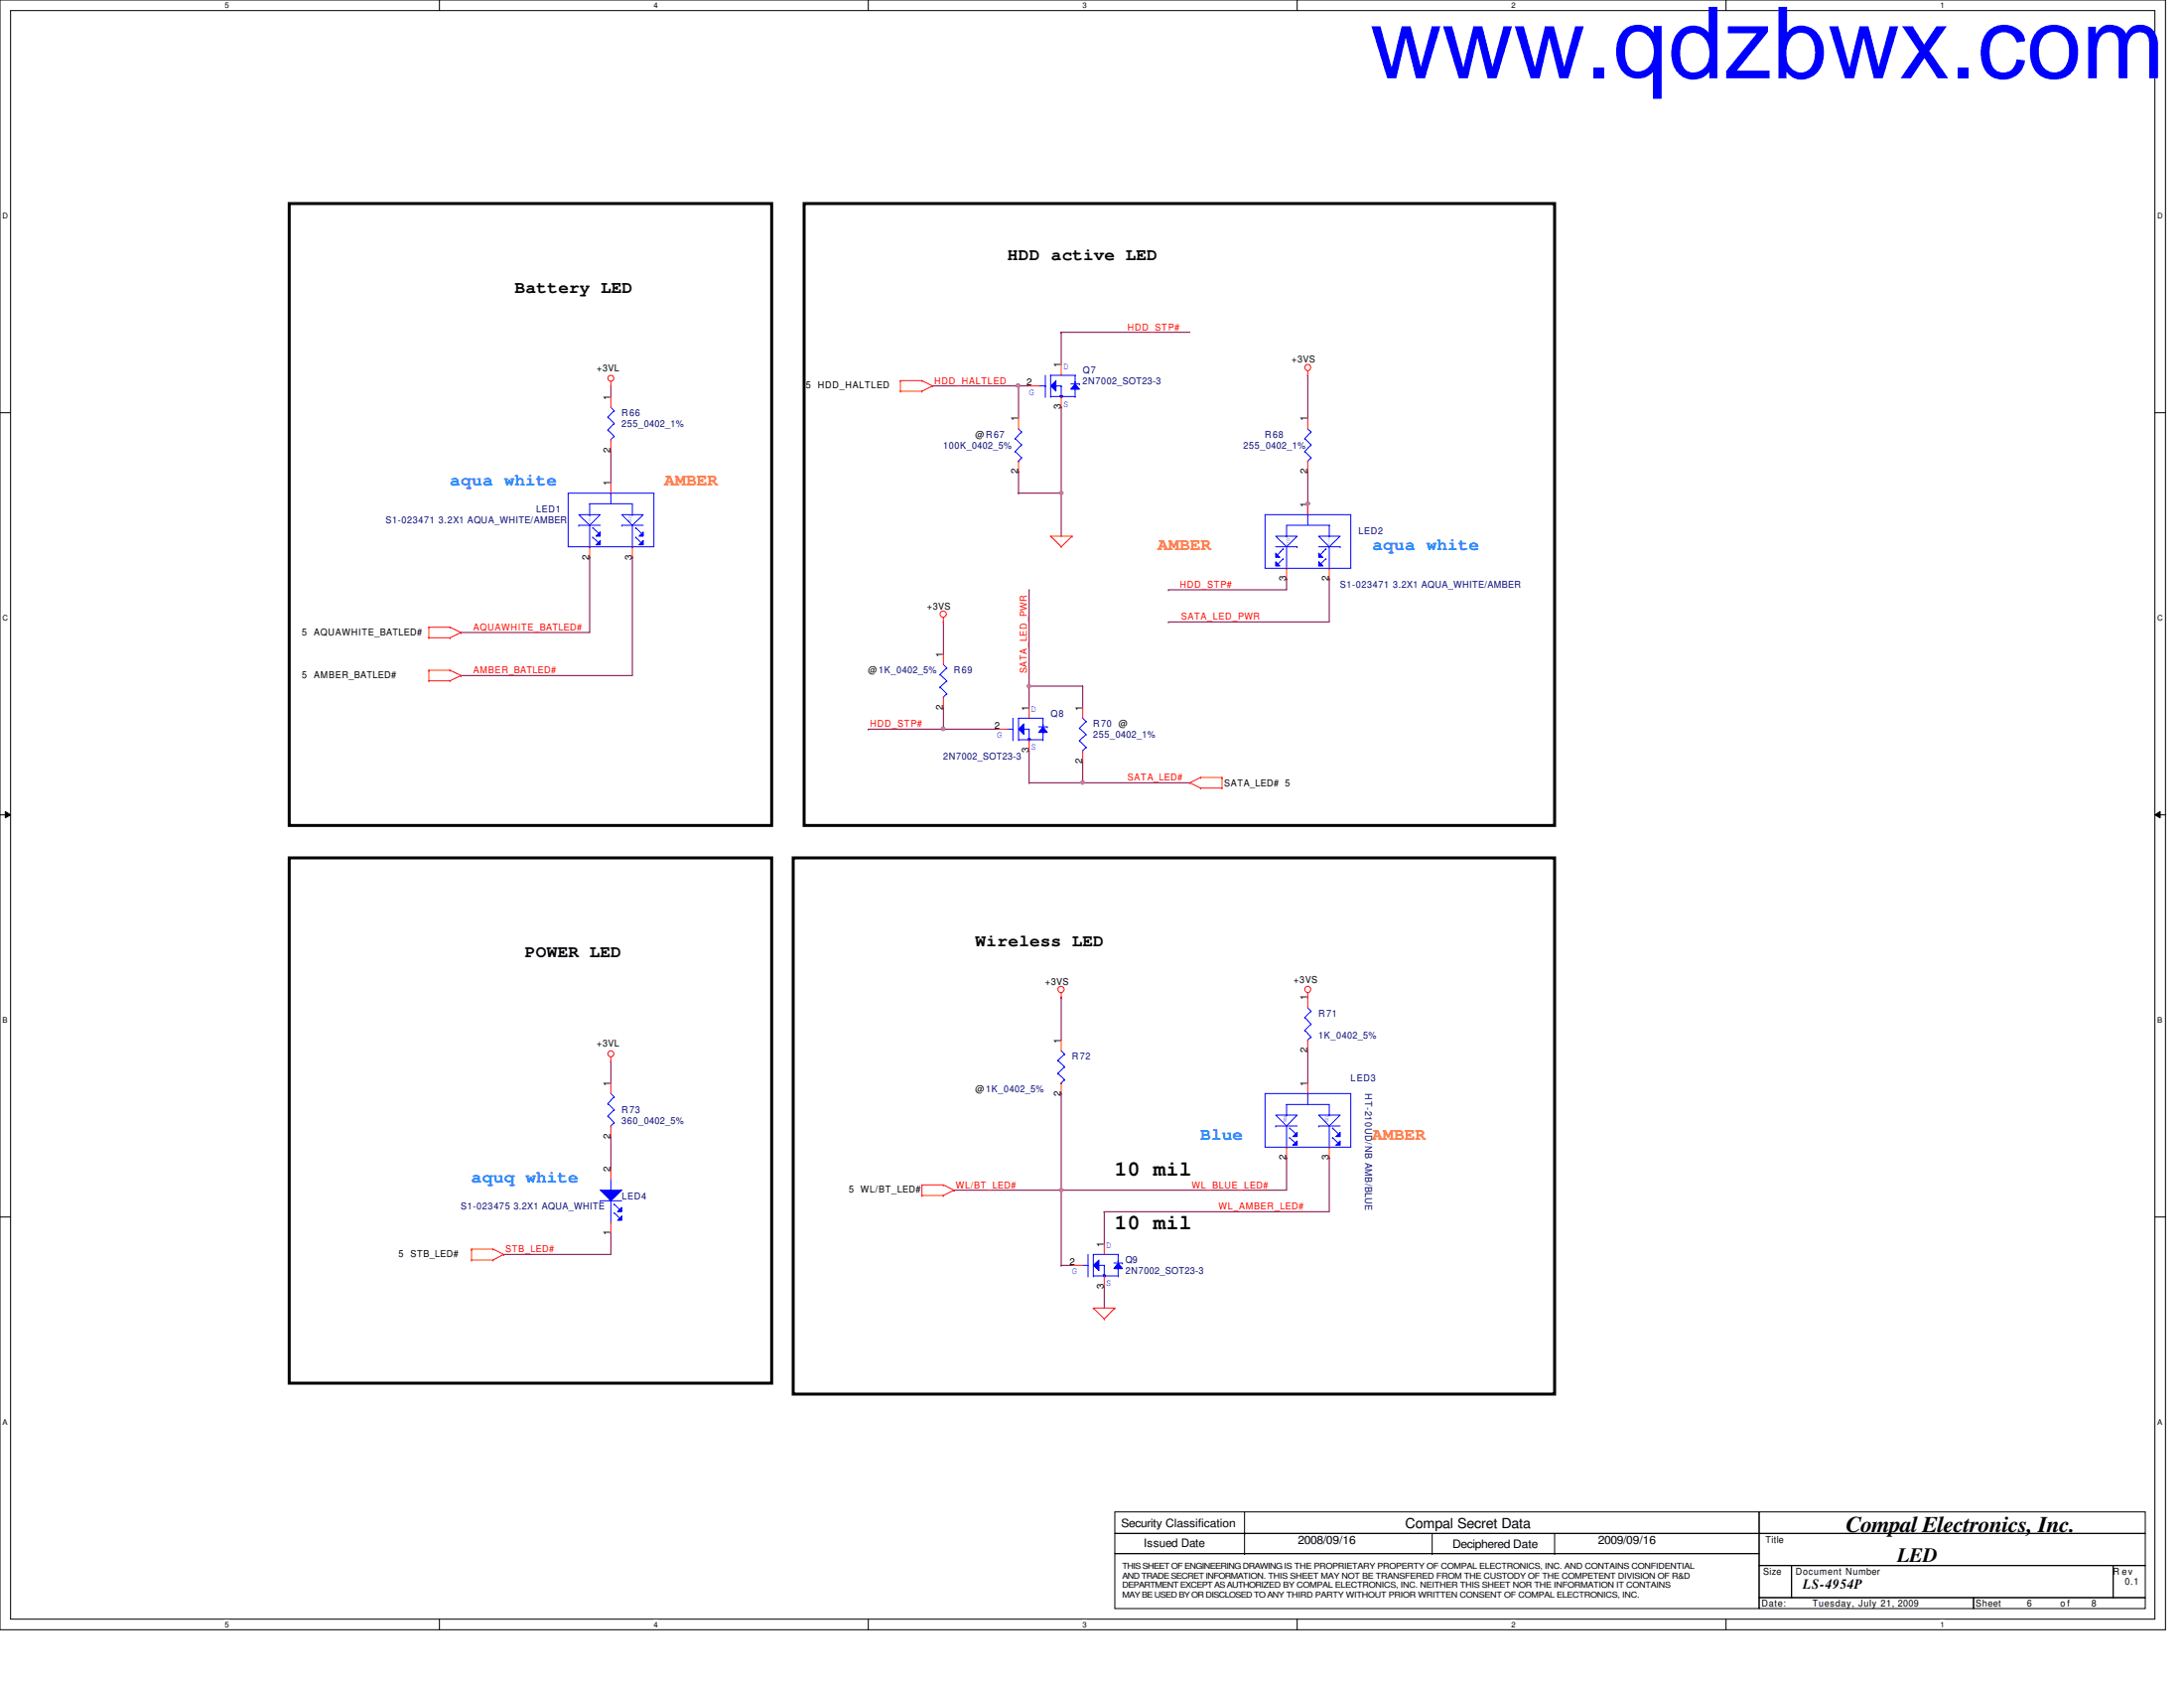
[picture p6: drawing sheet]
<svg xmlns="http://www.w3.org/2000/svg" width="279mm" height="216mm" viewBox="0 0 279 216" stroke-linecap="round" stroke-linejoin="round" font-family="sans-serif">
<path d="M0 0h277v208.4h-277zM1.4 1.4h274.3v205.7h-274.3z" fill="none" stroke="#000" stroke-width=".13"/>
<g fill="#fff">
<path d="M28.8 .1h.5v1.1h-.5z"/>
<path d="M28.8 207.2h.5v1.1h-.5z"/>
</g>
<path d="M56.2 0v1.4M56.2 207.1v1.3" fill="none" stroke="#000" stroke-width=".13"/>
<g fill="#fff">
<path d="M83.7 .1h.5v1.1h-.5z"/>
<path d="M83.7 207.2h.5v1.1h-.5z"/>
</g>
<path d="M111.1 0v1.4M111.1 207.1v1.3" fill="none" stroke="#000" stroke-width=".13"/>
<g fill="#fff">
<path d="M138.5 .1h.6v1.1h-.6z"/>
<path d="M138.5 207.2h.6v1.1h-.6z"/>
</g>
<path d="M165.9 0v1.4M165.9 207.1v1.3" fill="none" stroke="#000" stroke-width=".13"/>
<g fill="#fff">
<path d="M193.4 .1h.5v1.1h-.5z"/>
<path d="M193.4 207.2h.5v1.1h-.5z"/>
</g>
<path d="M220.8 0v1.4M220.8 207.1v1.3" fill="none" stroke="#000" stroke-width=".13"/>
<g fill="#fff">
<path d="M248.2 .1h.6v1.1h-.6z"/>
<path d="M248.2 207.2h.6v1.1h-.6z"/>
<path d="M.3 27.1h.8v1.1h-.8z"/>
<path d="M276 27.1h.7v1.1h-.7z"/>
<path d="M.3 78.5h.8v1.1h-.8z"/>
<path d="M276 78.5h.7v1.1h-.7z"/>
</g>
<path d="M0 52.8h1.4M275.7 52.8h1.3" fill="none" stroke="#000" stroke-width=".13"/>
<g fill="#fff">
<path d="M.3 129.9h.7v1.1h-.7z"/>
<path d="M276 129.9h.6v1.1h-.6z"/>
</g>
<path d="M0 104.2h1.4M.7 103.8l.7 .4-.7 .4zM275.7 104.2l.7-.4v.8zM275.7 104.2h1.3" fill="none" stroke="#000" stroke-width=".13"/>
<path d="M.7 103.8l.7 .4-.7 .4zM275.7 104.2l.7-.4v.8z" fill="#000"/>
<g fill="#fff">
<path d="M.3 181.4h.7v1.1h-.7z"/>
<path d="M276 181.4h.6v1.1h-.6z"/>
</g>
<g fill="none" stroke="#000" stroke-width=".13">
<path d="M0 155.7h1.4M275.7 155.7h1.3M142.6 193.4h82.4v2.7h-82.4zM142.6 196.1h82.4v2.6h-82.4zM142.6 198.7h82.4v7h-82.4zM159.2 196.1h.1M159.2 198.7h.1M159.2 193.4v5.3M183.2 198.7h.1M183.2 196.1v2.6M198.9 198.7h.1M198.9 196.1v2.6"/>
<path d="M225 193.4h49.4v2.7h-49.4zM225 196.1h49.4v4.1h-49.4zM225 200.2h4.2v4.1h-4.2zM225 204.3h27.5v1.4h-27.5zM229.2 200.2h41.1v4.1h-41.1zM252.5 204.3h21.9v1.4h-21.9zM270.3 200.2h4.1v4.1h-4.1z"/>
</g>
<g fill="none" stroke="#800040" stroke-width=".13">
<path d="M78.1 49.4h.1M78.1 57.6h.1M78.1 49.4v1.3M78.1 57.6v4.1M119.3 49.4h.1M119.3 49.4h12.4M130.3 49.4h.1M130.3 49.4v4.1M135.8 42.5h.1M135.8 52.1h.1M135.8 42.5h16.4M135.8 42.5v4.1"/>
<path d="M135.8 52.1v16.5M167.3 48h.1M167.3 48v5.5M75.4 71.3h.1M75.4 71.3v9.6h-16.4M80.9 71.3h.1M80.9 71.3v15.1h-21.9M120.7 79.5h.1M120.7 79.5v4.2M130.3 60.3h.1M130.3 63.1h.1M130.3 60.3v2.8"/>
<path d="M130.3 63.1h5.5M131.7 75.4h.1M131.7 75.4v15.1M135.8 63.1h.1M149.5 75.4h.1M149.5 79.5h.1M164.6 74h.1M164.6 74v1.4h-15.1M167.3 64.4h.1M167.3 60.3h.1M167.3 60.3v5.5M170.1 74h.1"/>
<path d="M170.1 74v5.5h-20.6M59 80.9h.1M59 86.4h.1M111.1 93.3h.1M111.1 93.3h16.5M120.7 93.3h.1M120.7 90.5h.1M120.7 90.5v2.8M131.7 87.8h.1M131.7 96h.1M131.7 96v4.1M131.7 87.8h6.8"/>
<path d="M138.5 87.8h.1M138.5 97.4h.1M138.5 87.8v2.7M138.5 97.4v2.7M131.7 100.1h.1M131.7 100.1h20.5M138.5 100.1h.1M78.1 135.8h.1M78.1 135.8v2.7M135.8 139.9h.1M135.8 127.6h.1M135.8 127.6v5.4"/>
<path d="M135.8 139.9v21.9M167.3 134.4h.1M167.3 134.4v4.1M78.1 157.7h.1M78.1 145.4h.1M78.1 145.4v4.1M78.1 157.7v2.7h-13.7M122 152.2h.1M135.8 152.2h.1M141.3 155h.1M141.3 155v4.1M164.6 148.1h.1"/>
<path d="M164.6 148.1v4.1h-42.6M170.1 148.1h.1M170.1 148.1v6.9h-28.8M64.4 160.4h.1M135.8 161.8h.1M135.8 161.8h1.4M141.3 164.6h.1M141.3 164.6v2.7"/>
</g>
<g fill="none" stroke="#f00" stroke-width=".13">
<path d="M78.1 49.4h.1M78.1 48.8v.6M115.2 48.7h.1M115.2 50h.1M115.2 50h2.7M115.2 48.7h2.7M115.2 48.7v1.3M117.9 50h.1M117.9 48.7h.1M117.9 48.7l1.4 .7M119.3 49.4h.1M119.3 49.4l-1.4 .6"/>
<path d="M167.3 48h.1M167.3 47.5v.5M120.7 79.5h.1M120.7 79v.5M134.4 68.6h.1M134.4 68.6h2.8M134.4 68.6l1.4 1.3M135.8 69.9h.1M137.2 68.6h.1M137.2 68.6l-1.4 1.3M54.9 80.2h.1M54.9 81.6h.1"/>
<path d="M54.9 85.7h.1M54.9 87.1h.1M54.9 81.6h2.7M54.9 80.2h2.7M54.9 80.2v1.4M54.9 85.7v1.4M54.9 87.1h2.7M54.9 85.7h2.7M57.6 81.6h.1M57.6 80.2h.1M57.6 87.1h.1M57.6 85.7h.1"/>
<path d="M57.6 80.2l1.4 .7M57.6 85.7l1.4 .7M59 80.9h.1M59 86.4h.1M59 80.9l-1.4 .7M59 86.4l-1.4 .7M153.6 99.4h.1M153.6 99.4l-1.4 .7M153.6 99.4h2.7M156.3 99.4h.1M156.3 99.4v1.4M152.2 100.1h.1"/>
<path d="M152.2 100.1l1.4 .7M153.6 100.8h.1M153.6 100.8h2.7M156.3 100.8h.1M78.1 135.8h.1M78.1 135.2v.6M135.8 127.6h.1M135.8 127v.6M167.3 127.6h.1M167.3 127v.6M60.3 159.8h.1M60.3 159.8h2.8"/>
<path d="M60.3 159.8v1.4M63.1 159.8h.1M63.1 159.8l1.3 .6M117.9 151.6h.1M117.9 152.9h.1M117.9 152.9h2.8M117.9 151.6h2.8M117.9 151.6v1.3M120.7 152.9h.1M120.7 151.6h.1M120.7 151.6l1.3 .6M122 152.2h.1"/>
<path d="M122 152.2l-1.3 .7M60.3 161.2h.1M60.3 161.2h2.8M63.1 161.2h.1M64.4 160.4h.1M64.4 160.4l-1.3 .8M139.9 167.3h.1M139.9 167.3h2.7M139.9 167.3l1.4 1.4M141.3 168.7h.1M142.6 167.3h.1M142.6 167.3l-1.3 1.4"/>
<circle cx="78.1" cy="48.4" r=".38"/>
<circle cx="167.3" cy="47" r=".39"/>
<circle cx="120.7" cy="78.5" r=".4"/>
<circle cx="78.1" cy="134.8" r=".38"/>
<circle cx="135.7" cy="126.6" r=".4"/>
<circle cx="167.3" cy="126.6" r=".39"/>
</g>
<path d="M37 26h61.7v79.6h-61.7zM102.9 26h96v79.6h-96zM37 109.7h61.7v67.2h-61.7zM101.5 109.7h97.4v68.6h-97.4z" fill="none" stroke="#000" stroke-width=".38"/>
<path d="M79.5 65.8h2.8l-1.4 1.4z" fill="none" stroke="#00f" stroke-width=".13"/>
<path d="M82.3 68v.6h-.6z" fill="#00f"/>
<path d="M82.3 68v.6h-.6z" fill="none" stroke="#00f" stroke-width=".13"/>
<path d="M81.7 69.7l.6-.6v.6z" fill="#00f"/>
<g fill="none" stroke="#00f" stroke-width=".13">
<path d="M72.7 63.1h11v6.8h-11zM74 65.8h2.8l-1.4 1.4zM74 67.2h.1M74 67.2h2.8M75.4 69.9h.1M75.4 65.8h.1M75.4 64.4h.1M75.4 64.4h5.5v1.4M75.4 64.4v1.4M75.4 67.2v2.7M79.5 67.2h.1M79.5 67.2h2.8"/>
<path d="M80.9 65.8h.1M80.9 69.9h.1M80.9 67.2v2.7M81.3 67.5h.1M81.3 68.7h.1M81.3 67.5l.7 .7M81.3 68.7l.7 .7M81.7 69.7l.6-.6v.6z"/>
</g>
<path d="M76.8 68v.6h-.6z" fill="#00f"/>
<path d="M75.8 68.7h.1M75.8 67.5h.1M75.8 68.7l.7 .7M75.8 67.5l.7 .7M76.8 68v.6h-.6z" fill="none" stroke="#00f" stroke-width=".13"/>
<path d="M76.2 69.7l.6-.6v.6z" fill="#00f"/>
<path d="M76.2 69.7l.6-.6v.6zM78.1 63.1h.1M78.1 63.1v1.3" fill="none" stroke="#00f" stroke-width=".13"/>
<path d="M75.4 69.9v1.4M78.1 61.7v1.4M80.9 69.9v1.4" fill="none" stroke="#f00" stroke-width=".13"/>
<path d="M139.9 161.8l.7-.6v1.3z" fill="#00f"/>
<path d="M139.9 161.8l.7-.6v1.3z" fill="none" stroke="#00f" stroke-width=".13"/>
<path d="M143 161.5l.6 .8h-1.1z" fill="#00f"/>
<g fill="none" stroke="#00f" stroke-width=".13">
<path d="M166.9 56.1h.1M166.9 57.7h.1M166.9 56.1l.8 .8M166.9 57.7l.8 .8M167.3 59h.1M167.3 54.9l.4 .3M167.7 55.2h.1M167.7 56.9h.1M167.7 58.5h.1M167.7 55.2l-.8 .9M167.7 56.9l-.8 .8M167.7 58.5l-.4 .5"/>
<path d="M120.3 86.3h.1M120.3 87.9h.1M120.3 86.3l.8 .8M120.3 87.9l.8 .8M120.7 89.2h.1M120.7 85l.4 .4M121.1 85.4h.1M121.1 87.1h.1M121.1 88.7h.1M121.1 85.4l-.8 .9M121.1 87.1l-.8 .8M121.1 88.7l-.4 .5"/>
<path d="M135.3 135.6h.1M135.3 137.3h.1M135.3 135.6l.9 .8M135.3 137.3l.9 .8M135.8 138.5h.1M135.8 134.4l.4 .4M136.2 134.8h.1M136.2 136.4h.1M136.2 138.1h.1M136.2 134.8l-.9 .8M136.2 136.4l-.9 .9M136.2 138.1l-.4 .4"/>
<path d="M166.9 130.1h.1M166.9 131.8h.1M166.9 130.1l.8 .9M166.9 131.8l.8 .8M167.3 133h.1M167.3 128.9l.4 .4M167.7 129.3h.1M167.7 131h.1M167.7 132.6h.1M167.7 129.3l-.8 .8M167.7 131l-.8 .8M167.7 132.6l-.4 .4"/>
<path d="M138.5 161.8h.7M139.2 161.8h.1M139.2 163.2h.1M139.2 160.4v2.8M139.9 160.4h.1M139.9 163.2h.1M139.9 160.4h3.1M139.9 160.4v2.8M139.9 163.2h3.1M140.6 161.8h.1M140.6 161.8h.7M141.1 163.1h.1"/>
<path d="M141.1 163.1v.1M141.1 163.1h.3M141.3 163.2h.1M141.3 161.8h.1M141.3 161.8v1.4M141.4 163.1h.1M141.4 163.2h.1M141.4 163.1v.1M142.5 161.5h1.1M143 161.5l.6 .8h-1.1zM143 160.4h.1M143 161.3h.1"/>
<path d="M143 163.2h.1M143 162.3h.1M143 160.4v1.1M143 162.3v.9M143.6 161.5h.1"/>
</g>
<path d="M167.3 53.5v1.4M167.3 59v1.3M120.7 83.7v1.3M120.7 89.2v1.3M135.8 133v1.4M135.8 138.5v1.4M167.3 127.6v1.3M167.3 133v1.4M141.3 159.1v1.3M137.2 161.8h1.3M141.3 163.2v1.4" fill="none" stroke="#f00" stroke-width=".13"/>
<path d="M130.3 93.3l.7-.7v1.3z" fill="#00f"/>
<path d="M130.3 93.3l.7-.7v1.3z" fill="none" stroke="#00f" stroke-width=".13"/>
<path d="M133.4 93l.6 .7h-1.1z" fill="#00f"/>
<g fill="none" stroke="#00f" stroke-width=".13">
<path d="M128.9 93.3h.7M129.6 93.3h.1M129.6 94.6h.1M129.6 91.9v2.7M130.3 91.9h.1M130.3 94.6h.1M130.3 91.9h3.1M130.3 91.9v2.7M130.3 94.6h3.1M131 93.3h.1M131 93.3h.7M131.5 94.5h.1"/>
<path d="M131.5 94.5v.1M131.5 94.5h.3M131.7 94.6h.1M131.7 93.3h.1M131.7 93.3v1.3M131.8 94.5h.1M131.8 94.6h.1M131.8 94.5v.1M132.9 93h1.1M133.4 93l.6 .7h-1.1zM133.4 91.9h.1M133.4 92.7h.1"/>
<path d="M133.4 94.6h.1M133.4 93.7h.1M133.4 91.9v1.1M133.4 93.7v.9M134 93h.1"/>
</g>
<path d="M127.6 93.3h1.3M131.7 90.5v1.4M131.7 94.6v1.4" fill="none" stroke="#f00" stroke-width=".13"/>
<path d="M134.4 49.4l.7-.7v1.3z" fill="#00f"/>
<path d="M134.4 49.4l.7-.7v1.3z" fill="none" stroke="#00f" stroke-width=".13"/>
<path d="M137.5 49.1l.6 .7h-1.1z" fill="#00f"/>
<g fill="none" stroke="#00f" stroke-width=".13">
<path d="M133 49.4h.7M133.7 49.4h.1M133.7 50.7h.1M133.7 48v2.7M134.4 48h.1M134.4 50.7h.1M134.4 48h3.1M134.4 48v2.7M134.4 50.7h3.1M135.1 49.4h.1M135.1 49.4h.7M135.6 50.6h.1"/>
<path d="M135.6 50.6v.1M135.6 50.6h.3M135.8 50.7h.1M135.8 49.4h.1M135.8 49.4v1.3M135.9 50.6h.1M135.9 50.7h.1M135.9 50.6v.1M137 49.1h1.1M137.5 49.1l.6 .7h-1.1zM137.5 48h.1M137.5 48.8h.1"/>
<path d="M137.5 50.7h.1M137.5 49.8h.1M137.5 48v1.1M137.5 49.8v.9M138.1 49.1h.1"/>
</g>
<path d="M131.7 49.4h1.3M135.8 46.6v1.4M135.8 50.7v1.4" fill="none" stroke="#f00" stroke-width=".13"/>
<path d="M76.8 152.2h2.7l-1.4 1.4z" fill="#00f"/>
<path d="M76.8 152.2h2.7l-1.4 1.4z" fill="none" stroke="#00f" stroke-width=".13"/>
<path d="M79.5 154.4v.6h-.5z" fill="#00f"/>
<path d="M79.5 154.4v.6h-.5z" fill="none" stroke="#00f" stroke-width=".13"/>
<path d="M79 156.1l.5-.6v.6z" fill="#00f"/>
<path d="M76.8 153.6h.1M76.8 153.6h2.7M78.1 152.2h.1M78.1 156.3h.1M78.1 150.9v1.3M78.1 153.6v2.7M78.6 154h.1M78.6 155.1h.1M78.6 154l.6 .7M78.6 155.1l.6 .7M79 156.1l.5-.6v.6zM168.7 142.6h2.7l-1.3 1.4z" fill="none" stroke="#00f" stroke-width=".13"/>
<path d="M78.1 149.5v1.4M78.1 156.3v1.4" fill="none" stroke="#f00" stroke-width=".13"/>
<path d="M171.4 144.8v.6h-.5z" fill="#00f"/>
<path d="M171.4 144.8v.6h-.5z" fill="none" stroke="#00f" stroke-width=".13"/>
<path d="M170.9 146.5l.5-.6v.6z" fill="#00f"/>
<g fill="none" stroke="#00f" stroke-width=".13">
<path d="M161.8 139.9h11v6.8h-11zM163.2 142.6h2.7l-1.3 1.4zM163.2 144h.1M163.2 144h2.7M164.6 146.7h.1M164.6 142.6h.1M164.6 141.3h.1M164.6 141.3h5.5v1.3M164.6 141.3v1.3M164.6 144v2.7M168.7 144h.1M168.7 144h2.7"/>
<path d="M170.1 142.6h.1M170.1 146.7h.1M170.1 144v2.7M170.5 144.3h.1M170.5 145.5h.1M170.5 144.3l.7 .6M170.5 145.5l.7 .7M170.9 146.5l.5-.6v.6z"/>
</g>
<path d="M165.9 144.8v.6h-.5z" fill="#00f"/>
<path d="M165 145.5h.1M165 144.3h.1M165 145.5l.7 .7M165 144.3l.7 .6M165.9 144.8v.6h-.5z" fill="none" stroke="#00f" stroke-width=".13"/>
<path d="M165.4 146.5l.5-.6v.6z" fill="#00f"/>
<g fill="none" stroke="#00f" stroke-width=".13">
<path d="M77.8 53.3h.1M77.8 55h.1M77.8 53.3l.8 .8M77.8 55l.8 .8M78.1 56.2h.1M78.1 52.1l.5 .4M78.6 52.5h.1M78.6 54.1h.1M78.6 55.8h.1M78.6 52.5l-.8 .8M78.6 54.1l-.8 .9M78.6 55.8l-.5 .4"/>
<path d="M129.9 56.1h.1M129.9 57.7h.1M129.9 56.1l.8 .8M129.9 57.7l.8 .8M130.3 59h.1M130.3 54.9l.4 .3M130.7 55.2h.1M130.7 56.9h.1M130.7 58.5h.1M130.7 55.2l-.8 .9M130.7 56.9l-.8 .8M130.7 58.5l-.4 .5"/>
<path d="M163.2 68.6h2.7l-1.3 1.3zM138.1 93.1h.1M138.1 94.7h.1M138.1 93.1l.8 .8M138.1 94.7l.8 .9M138.5 96h.1M138.5 91.9l.4 .4M138.9 92.3h.1M138.9 93.9h.1M138.9 95.6h.1M138.9 92.3l-.8 .8M138.9 93.9l-.8 .8"/>
<path d="M138.9 95.6l-.4 .4M78.1 139.9l.5 .4M167.3 139.9h.1M167.3 139.9v1.4M77.8 141.1h.1M77.8 142.7h.1M77.8 141.1l.8 .8M77.8 142.7l.8 .9M78.1 144h.1M78.6 140.3h.1M78.6 141.9h.1M78.6 143.6h.1"/>
<path d="M78.6 140.3l-.8 .8M78.6 141.9l-.8 .8M78.6 143.6l-.5 .4M165.4 146.5l.5-.6v.6z"/>
</g>
<path d="M78.1 50.7v1.4M78.1 56.2v1.4M130.3 53.5v1.4M130.3 59v1.3M138.5 90.5v1.4M138.5 96v1.4M78.1 138.5v1.4M167.3 138.5v1.4M78.1 144v1.4M164.6 146.7v1.4M170.1 146.7v1.4" fill="none" stroke="#f00" stroke-width=".13"/>
<path d="M163.2 70.7l.5 .6h-.5z" fill="#00f"/>
<path d="M163.2 70.7l.5 .6h-.5z" fill="none" stroke="#00f" stroke-width=".13"/>
<path d="M163.2 71.8l.5 .6h-.5z" fill="#00f"/>
<g fill="none" stroke="#00f" stroke-width=".13">
<path d="M161.8 65.8h11v6.9h-11zM163.2 71.8l.5 .6h-.5zM163.2 69.9h2.7M164.2 70.2h.1M164.2 71.5h.1M164.2 70.2l-.7 .7M164.2 71.5l-.7 .6M164.6 68.6h.1M164.6 72.7h.1M164.6 69.9v2.8M165.9 69.9h.1M168.7 68.6h2.7l-1.3 1.3z"/>
<path d="M168.7 69.9h2.7M170.1 72.7h.1M170.1 68.6h.1M170.1 67.2h.1M170.1 67.2h-5.5v1.4M170.1 67.2v1.4M170.1 69.9v2.8M171.4 69.9h.1"/>
</g>
<path d="M168.7 70.7l.5 .6h-.5z" fill="#00f"/>
<path d="M168.7 70.7l.5 .6h-.5zM169.6 71.5h.1M169.6 70.2h.1M169.6 71.5l-.6 .6M169.6 70.2l-.6 .7" fill="none" stroke="#00f" stroke-width=".13"/>
<path d="M168.7 71.8l.5 .6h-.5z" fill="#00f"/>
<path d="M167.3 65.8h.1M167.3 65.8v1.4M168.7 71.8l.5 .6h-.5z" fill="none" stroke="#00f" stroke-width=".13"/>
<path d="M164.6 72.7v1.3M167.3 64.4v1.4M170.1 72.7v1.3" fill="none" stroke="#f00" stroke-width=".13"/>
<circle cx="130.3" cy="49.3" r=".25" fill="#f0f"/>
<circle cx="130.3" cy="49.3" r=".25" fill="none" stroke="#f0f" stroke-width=".13"/>
<path d="M131.5 87.6l.1-.1 .2 .1v.3l-.2 .1-.1-.1z" fill-rule="evenodd" fill="#f0f"/>
<path d="M131.5 87.6l.1-.1 .2 .1v.3l-.2 .1-.1-.1z" fill="none" stroke="#f0f" stroke-width=".13"/>
<path d="M138.3 99.9l.2-.1 .2 .1-.1 .4h-.1h-.2z" fill-rule="evenodd" fill="#f0f"/>
<path d="M138.3 99.9l.2-.1 .2 .1-.1 .4h-.1h-.2z" fill="none" stroke="#f0f" stroke-width=".13"/>
<circle cx="167.3" cy="64.4" r=".26" fill="#f0f"/>
<circle cx="167.3" cy="64.4" r=".26" fill="none" stroke="#f0f" stroke-width=".13"/>
<circle cx="120.6" cy="93.2" r=".26" fill="#f0f"/>
<circle cx="120.6" cy="93.2" r=".26" fill="none" stroke="#f0f" stroke-width=".13"/>
<circle cx="135.8" cy="63" r=".25" fill="#f0f"/>
<circle cx="135.8" cy="63" r=".25" fill="none" stroke="#f0f" stroke-width=".13"/>
<circle cx="135.8" cy="152.2" r=".25" fill="#f0f"/>
<circle cx="135.8" cy="152.2" r=".25" fill="none" stroke="#f0f" stroke-width=".13"/>
<text font-size="12.7" fill="#00f" x="175.3" y="10">www.qdzbwx.com</text>
<text font-size="2.9" x="236.2" y="196">Compal Electronics, Inc.</text>
<g font-size="2.7">
<text x="142.6" y="150.4">10 mil</text>
<text x="142.6" y="157.3">10 mil</text>
</g>
<text font-size="2.6" x="242.7" y="199.8">LED</text>
<g font-size="2.2">
<text x="128.9" y="33.3">HDD active LED</text>
<text x="65.8" y="37.4">Battery LED</text>
<text x="67.2" y="122.5">POWER LED</text>
<text x="124.8" y="121.1">Wireless LED</text>
</g>
<g font-size="2.2" fill="#0080ff">
<text x="57.6" y="62.1">aqua white</text>
<text x="175.6" y="70.4">aqua white</text>
<text x="153.6" y="145.8">Blue</text>
<text x="60.3" y="151.3">aquq white</text>
</g>
<g font-size="2.2" fill="#ff8000">
<text x="85" y="62.1">AMBER</text>
<text x="148.1" y="70.4">AMBER</text>
<text x="175.6" y="145.8">AMBER</text>
</g>
<g font-size="1.8">
<text x="179.8" y="195.4">Compal Secret Data</text>
<text x="230.7" y="203.2">LS-4954P</text>
</g>
<g font-size="1.5">
<text x="143.5" y="195.3">Security Classification</text>
<text x="146.3" y="197.9">Issued Date</text>
<text x="166.1" y="197.5">2008/09/16</text>
<text x="204.5" y="197.5">2009/09/16</text>
<text x="185.8" y="198">Deciphered Date</text>
</g>
<g font-size="1.2">
<text x="76.4" y="47.5">+3VL</text>
<text x="135.7" y="47" transform="rotate(-90 135.7 47)">1</text>
<text x="165.3" y="46.4">+3VS</text>
<text x="78.1" y="51.1" transform="rotate(-90 78.1 51.1)">1</text>
<text x="103.1" y="49.7">5</text>
<text x="104.6" y="49.7">HDD_HALTLED</text>
<text x="130.3" y="53.9" transform="rotate(-90 130.3 53.9)">1</text>
<text x="131.4" y="49.3">2</text>
<text x="135.7" y="52.4" transform="rotate(-90 135.7 52.4)">3</text>
<text x="167.3" y="53.9" transform="rotate(-90 167.3 53.9)">1</text>
<text x="78.1" y="57.9" transform="rotate(-90 78.1 57.9)">2</text>
<text x="124.8" y="56">@R67</text>
<text x="78.1" y="62.1" transform="rotate(-90 78.1 62.1)">1</text>
<text x="130.3" y="60.6" transform="rotate(-90 130.3 60.6)">2</text>
<text x="167.3" y="64.9" transform="rotate(-90 167.3 64.9)">1</text>
<text x="167.3" y="60.6" transform="rotate(-90 167.3 60.6)">2</text>
<text x="75.4" y="71.6" transform="rotate(-90 75.4 71.6)">2</text>
<text x="80.9" y="71.6" transform="rotate(-90 80.9 71.6)">3</text>
<text x="118.6" y="77.9">+3VS</text>
<text x="164.5" y="74.3" transform="rotate(-90 164.5 74.3)">3</text>
<text x="170" y="74.3" transform="rotate(-90 170 74.3)">2</text>
<text x="38.7" y="81.2">5</text>
<text x="40.2" y="81.2">AQUAWHITE_BATLED#</text>
<text x="38.7" y="86.7">5</text>
<text x="40.2" y="86.7">AMBER_BATLED#</text>
<text x="111.1" y="86.1">@1K_0402_5%</text>
<text x="120.6" y="84" transform="rotate(-90 120.6 84)">1</text>
<text x="120.6" y="90.8" transform="rotate(-90 120.6 90.8)">2</text>
<text x="127.3" y="93.2">2</text>
<text x="131.6" y="90.9" transform="rotate(-90 131.6 90.9)">1</text>
<text x="138.5" y="90.9" transform="rotate(-90 138.5 90.9)">1</text>
<text x="143.1" y="93">@</text>
<text x="131.6" y="96.3" transform="rotate(-90 131.6 96.3)">3</text>
<text x="138.5" y="97.7" transform="rotate(-90 138.5 97.7)">2</text>
<text x="156.6" y="100.6">SATA_LED# 5</text>
<text x="133.7" y="125.9">+3VS</text>
<text x="165.5" y="125.7">+3VS</text>
<text x="167.3" y="127.9" transform="rotate(-90 167.3 127.9)">1</text>
<text x="76.4" y="133.9">+3VL</text>
<text x="135.7" y="133.4" transform="rotate(-90 135.7 133.4)">1</text>
<text x="167.3" y="134.7" transform="rotate(-90 167.3 134.7)">2</text>
<text x="78.1" y="138.9" transform="rotate(-90 78.1 138.9)">1</text>
<text x="124.8" y="139.7">@1K_0402_5%</text>
<text x="135.7" y="140.2" transform="rotate(-90 135.7 140.2)">2</text>
<text x="167.3" y="138.9" transform="rotate(-90 167.3 138.9)">1</text>
<text x="78.1" y="149.9" transform="rotate(-90 78.1 149.9)">2</text>
<text x="78.1" y="145.7" transform="rotate(-90 78.1 145.7)">2</text>
<text x="164.5" y="148.4" transform="rotate(-90 164.5 148.4)">2</text>
<text x="170" y="148.4" transform="rotate(-90 170 148.4)">3</text>
<text x="108.6" y="152.6">5 WL/BT_LED#</text>
<text x="51" y="160.8">5</text>
<text x="52.5" y="160.8">STB_LED#</text>
<text x="78.1" y="158" transform="rotate(-90 78.1 158)">1</text>
<text x="136.9" y="161.8">2</text>
<text x="141.2" y="159.5" transform="rotate(-90 141.2 159.5)">1</text>
<text x="141.2" y="164.8" transform="rotate(-90 141.2 164.8)">3</text>
<text x="225.9" y="197.4">Title</text>
<text x="225.6" y="201.4">Size</text>
<text x="229.7" y="201.4">Document Number</text>
<text x="270.3" y="201.4">R ev</text>
<text x="271.9" y="202.7">0.1</text>
<text x="225.4" y="205.5">Date:</text>
<text x="231.9" y="205.5">Tuesday, July 21, 2009</text>
<text x="252.8" y="205.5">Sheet</text>
<text x="259.3" y="205.5">6</text>
<text x="263.6" y="205.5">o f</text>
<text x="267.6" y="205.5">8</text>
</g>
<g font-size="1.2" fill="#00f">
<text x="136.1" y="47.2">D</text>
<text x="131.7" y="50.5">G</text>
<text x="136.1" y="52">S</text>
<text x="127.6" y="94.4">G</text>
<text x="131.9" y="91.1">D</text>
<text x="131.9" y="95.9">S</text>
<text x="141.5" y="159.7">D</text>
<text x="137.2" y="163">G</text>
<text x="141.5" y="164.5">S</text>
</g>
<g font-size="1.2" fill="#000080">
<text x="138.6" y="47.8">Q7</text>
<text x="79.5" y="53.3">R66</text>
<text x="138.5" y="49.1">2N7002_SOT23-3</text>
<text x="79.5" y="54.6">255_0402_1%</text>
<text x="120.7" y="57.4">100K_0402_5%</text>
<text x="159.1" y="57.4">255_0402_1%</text>
<text x="161.8" y="56">R68</text>
<text x="68.6" y="65.6">LED1</text>
<text x="49.4" y="67">S1-023471 3.2X1 AQUA_WHITE/AMBER</text>
<text x="173.8" y="68.3">LED2</text>
<text x="171.4" y="75.2">S1-023471 3.2X1 AQUA_WHITE/AMBER</text>
<text x="122" y="86.1">R69</text>
<text x="134.5" y="91.7">Q8</text>
<text x="139.9" y="93">R70</text>
<text x="139.9" y="94.4">255_0402_1%</text>
<text x="120.7" y="97.2">2N7002_SOT23-3</text>
<text x="168.7" y="130">R71</text>
<text x="137.2" y="135.6">R72</text>
<text x="168.7" y="132.8">1K_0402_5%</text>
<text x="79.5" y="142.4">R73</text>
<text x="79.5" y="143.8">360_0402_5%</text>
<text x="172.8" y="138.3">LED3</text>
<text x="174.7" y="139.9" transform="rotate(90 174.7 139.9)">HT-210UD/NB AMB/BLUE</text>
<text x="59" y="154.7">S1-023475 3.2X1 AQUA_WHITE</text>
<text x="79.6" y="153.4">LED4</text>
<text x="144" y="161.6">Q9</text>
<text x="144" y="163">2N7002_SOT23-3</text>
</g>
<g font-size="1.2" fill="#f00">
<text x="144.3" y="42.2">HDD_STP#</text>
<text x="119.5" y="49.1">HDD_HALTLED</text>
<text x="151" y="75.2">HDD_STP#</text>
<text x="60.6" y="80.6">AQUAWHITE_BATLED#</text>
<text x="151.1" y="79.3">SATA_LED_PWR</text>
<text x="60.6" y="86.1">AMBER_BATLED#</text>
<text x="131.4" y="86.1" transform="rotate(-90 131.4 86.1)">SATA_LED_PWR</text>
<text x="111.3" y="93">HDD_STP#</text>
<text x="144.3" y="99.9">SATA_LED#</text>
<text x="122.3" y="152">WL/BT_LED#</text>
<text x="152.5" y="152">WL_BLUE_LED#</text>
<text x="155.9" y="154.7">WL_AMBER_LED#</text>
<text x="64.7" y="160.2">STB_LED#</text>
</g>
<g font-size="1.1">
<text x="143.6" y="203.1">DEPARTMENT EXCEPT AS AUTHORIZED BY COMPAL ELECTRONICS, INC. NEITHER THIS SHEET NOR THE INFORMATION IT CONTAINS</text>
<text x="143.6" y="200.7">THIS SHEET OF ENGINEERING DRAWING IS THE PROPRIETARY PROPERTY OF COMPAL ELECTRONICS, INC. AND CONTAINS CONFIDENTIAL</text>
<text x="143.6" y="201.9">AND TRADE SECRET INFORMATION. THIS SHEET MAY NOT BE TRANSFERED FROM THE CUSTODY OF THE COMPETENT DIVISION OF R&amp;D</text>
<text x="143.6" y="204.3">MAY BE USED BY OR DISCLOSED TO ANY THIRD PARTY WITHOUT PRIOR WRITTEN CONSENT OF COMPAL ELECTRONICS, INC.</text>
</g>
<g font-size="1">
<text x="28.8" y="1">5</text>
<text x="83.7" y="1">4</text>
<text x="138.5" y="1">3</text>
<text x="193.4" y="1">2</text>
<text x="248.2" y="1">1</text>
<text x=".3" y="27.9">D</text>
<text x="276" y="27.9">D</text>
<text x=".3" y="79.4">C</text>
<text x="276" y="79.4">C</text>
<text x=".3" y="130.8">B</text>
<text x="276" y="130.8">B</text>
<text x=".3" y="182.2">A</text>
<text x="276" y="182.2">A</text>
<text x="28.8" y="208.1">5</text>
<text x="83.7" y="208.1">4</text>
<text x="138.5" y="208.1">3</text>
<text x="193.4" y="208.1">2</text>
<text x="248.2" y="208.1">1</text>
</g>
<g font-size=".7" fill="#00f">
<text x="80.4" y="66" transform="rotate(90 80.4 66)">UD</text>
<text x="165" y="69.7" transform="rotate(-90 165 69.7)">UD</text>
<text x="164.3" y="142.7" transform="rotate(90 164.3 142.7)">NB</text>
<text x="169.6" y="142.7" transform="rotate(90 169.6 142.7)">UD</text>
</g>
<g font-size=".4" fill="#00f">
<text x="75.4" y="66" transform="rotate(90 75.4 66)">W h i te</text>
<text x="170.1" y="70.2" transform="rotate(-90 170.1 70.2)">W h i te</text>
</g>
</svg>
